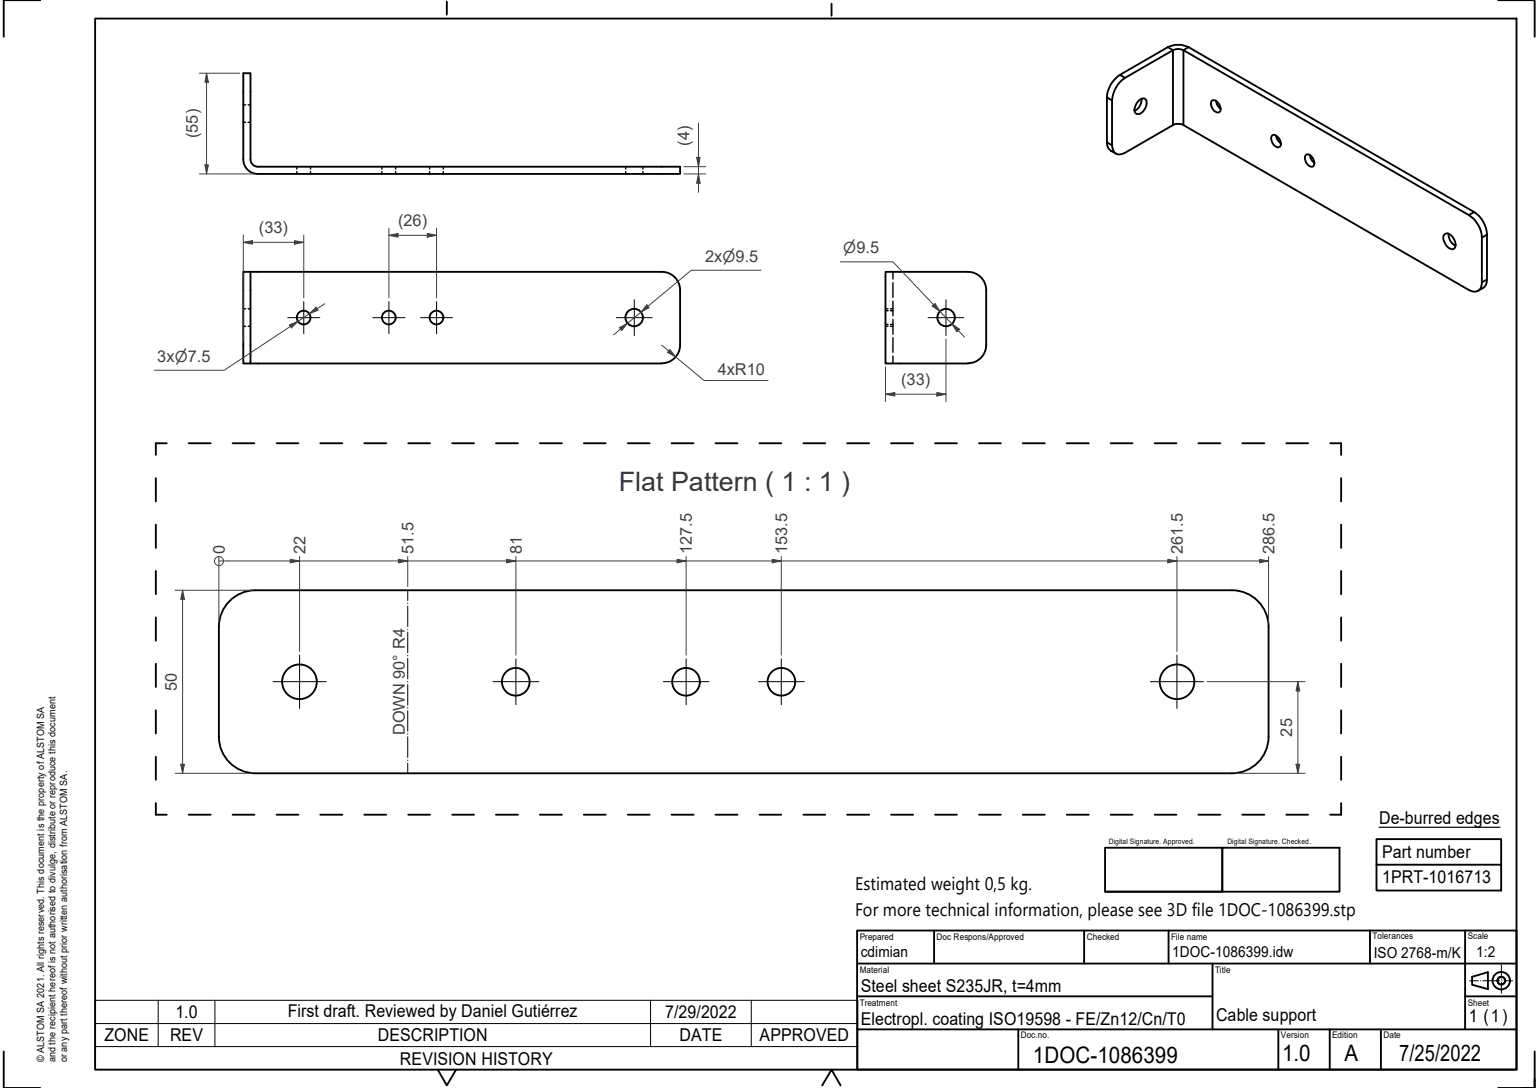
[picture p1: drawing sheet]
<svg xmlns="http://www.w3.org/2000/svg" width="420mm" height="297mm" viewBox="0 0 420 297" stroke-linecap="round" stroke-linejoin="round" font-family="sans-serif">
<!-- layer: Hidden Edges(Bombardier_ISO) -->
<g fill="none" stroke="#000" stroke-width=".38">
<path d="M66.4 28.6h.7M66.4 33.4h.7M67.8 28.6h.6M67.8 33.4h.6M81 45.5v.7M81 46.8v.7M84.8 45.5v.7M84.8 46.8v.7M104.3 45.5v.7M104.3 46.8v.7M108 45.5v.7M108 46.8v.7"/>
<path d="M117.3 45.5v.7M117.3 46.8v.7M121 45.5v.7M121 46.8v.7M170.8 45.5v.7M170.8 46.8v.7M175.5 45.5v.7M175.5 46.8v.7M243.8 74.2v2M243.8 77.2v4M66.4 89.1h.7M66.4 84.3h.7"/>
<path d="M67.8 89.1h.6M67.8 84.3h.6M241.7 84.8h.7M241.7 88.6h.7M241.7 89.1h.7M241.7 84.3h.7M243.1 84.8h.7M243.1 88.6h.7M243.1 89.1h.7M243.1 84.3h.7M243.8 82.2v4M243.8 87.2v4"/>
<path d="M243.8 92.2v4M243.8 97.2v2"/>
</g>
<!-- layer: Visible Edges(Bombardier_ISO) -->
<g fill="none" stroke="#000" stroke-width=".51">
<path d="M305.8 22.3l1.3-1 13.1-7.6a3.2 3.2 0 0 1 2.9 0l77.9 45a7.7 7.7 0 0 1 3.6 6.2v12.2a2.19 2.19 0 0 1-1.1 2.3 2.19 2.19 0 0 1-2.5-.2l-78.4-45.3-1.3-.1-1.1 .3-13.1 7.6a2.06 2.06 0 0 1-2.1 .4 2.06 2.06 0 0 1-1.3-1.7v-13.9a8.4 8.4 0 0 1 2.1-4.2zM310.7 27.7a1.23 1.23 0 0 1 1.1-.9 1.23 1.23 0 0 1 1.2 .7 3.3 3.3 0 0 1-2.3 3.7 .99 .99 0 0 1-1-1.2l.3-1.2zM311.7 27l-.2 1.1a3.3 3.3 0 0 1-1.7 2.2M330.8 27.5a2.14 2.14 0 0 1 2.4 2.7 1.12 1.12 0 0 1-1.2 .5 1.12 1.12 0 0 1-.8-.9 2.13 2.13 0 0 1-.4-2.3zM332 27.5l.2 1 1 1.2M347.3 37a1.66 1.66 0 0 1 2.1 1.2 1.39 1.39 0 0 1-.3 2 2.26 2.26 0 0 1-1.8-3.2zM348.4 37.1l.3 .9 1 1.2M66.4 43.5v-23.5h2v23.5M66.4 43.5a4 4 0 0 0 4 4M68.4 43.5a2 2 0 0 0 2 2M70.4 45.5h115.3v2h-115.3M304.7 42a3.2 3.2 0 0 1-2.5-3.2v-12.2a7.7 7.7 0 0 1 3.6-6.2l13-7.5a6.6 6.6 0 0 1 5.7 0l78 45a7.9 7.9 0 0 1 3.5 6.2v12.2a2.89 2.89 0 0 1-2.5 3.1"/>
<path d="M356.5 42.3a1.48 1.48 0 0 1 2.1 1.2 1.13 1.13 0 0 1 .3 1.2 1.13 1.13 0 0 1-1 .8 2.42 2.42 0 0 1-1.4-3.2zM357.6 42.3l.5 1.5 .7 .7M66.4 74.2h2v25h-2zM68.4 74.2h112.3a5 5 0 0 1 5 5M185.7 79.2v15a5 5 0 0 1-5 5M269.2 79.2a5 5 0 0 0-4.9-5h-22.6v25h22.6M269.2 79.2v15a5 5 0 0 1-4.9 5M394.3 64a1.69 1.69 0 0 1 2.5 1.1 2.09 2.09 0 0 1 0 2.9 2.95 2.95 0 0 1-2.5-4zM395.5 63.8l.1 1.1a3.3 3.3 0 0 0 1.8 2.2M68.4 99.2h112.3M59.8 171.1v30a10 10 0 0 0 10 10h266.5M336.3 161.1h-266.5a10 10 0 0 0-10 10"/>
<path d="M336.3 161.1a10 10 0 0 1 10 10.1M346.3 171.1v30a10 10 0 0 1-10 10"/>
<circle cx="82.9" cy="86.7" r="1.87"/>
<circle cx="106.1" cy="86.7" r="1.87"/>
<circle cx="119.2" cy="86.7" r="1.87"/>
<circle cx="173.1" cy="86.7" r="2.38"/>
<circle cx="258.3" cy="86.7" r="2.38"/>
<circle cx="81.8" cy="186.1" r="4.7"/>
<circle cx="140.8" cy="186.1" r="3.8"/>
<circle cx="187.3" cy="186.1" r="3.8"/>
<circle cx="213.3" cy="186.1" r="3.8"/>
<circle cx="321.3" cy="186.1" r="4.7"/>
</g>
<!-- layer: Visible Tangent Edges(Bombardier_ISO) -->
<path d="M318.8 12.9l1.4 .8v20.4M324.5 12.9l-1.4 .8v20.4M302.2 38.8l1.4 .9M302.2 26.6l1.4 .8M305.8 20.4l1.3 .9M402.5 57.9l-1.5 .8M406 76.3l-1.4 .8M406 64.1l-1.4 .8" fill="none" stroke="#000" stroke-width=".51"/>
<!-- layer: Sheet Metal Bend Centerlines(Bombardier_ISO) -->
<g fill="none" stroke="#000" stroke-width=".27">
<path d="M111.3 161.1v2.8M111.3 164.6v.2M111.3 165.5v5.6M111.3 171.8v.1M111.3 172.6v5.6M111.3 178.9v.2M111.3 179.8v5.5M111.3 186v.2M111.3 186.9v5.6M111.3 193.2v.1M111.3 194v5.6M111.3 200.3v.2"/>
<path d="M111.3 201.2v5.6M111.3 207.5v.1M111.3 208.3v2.8"/>
</g>
<!-- layer: Sketch Geometry(Bombardier_ISO) -->
<g fill="none" stroke="#000" stroke-width=".51">
<path d="M11 0h-10v10M26 5.1h388v286.9h-388zM122 .4v3.6M227 1v3.3M409 0h10v10M42.5 130.5v6.4M45.5 121h-3v3.2M51.5 121h6M63.5 121h6M75.5 121h6M87.4 121h6.1M99.4 121h6.1"/>
<path d="M111.4 121h6M123.4 121h6M135.4 121h6M147.4 121h6M159.4 121h6M171.4 121h6M183.3 121h6.1M195.3 121h6.1M207.3 121h6M219.3 121h6M231.3 121h6M243.3 121h6"/>
<path d="M255.3 121h5.9M267.3 121h5.9M279.2 121h6M291.2 121h6M303.2 121h6M315.2 121h6M327.2 121h6M339.2 121h6M351.2 121h5.9M363.2 121h2.9v3.2M366.1 130.5v6.4M42.5 143.2v6.4"/>
<path d="M42.5 155.9v6.3M366.1 143.2v6.4M366.1 155.9v6.3M42.5 168.6v6.3M366.1 168.6v6.3M42.5 181.2v6.4M42.5 193.9v6.4M366.1 181.2v6.4M366.1 193.9v6.4M42.5 206.6v6.3M42.5 219.3v3.1h3M366.1 219.3v3.1h-2.9"/>
<path d="M366.1 206.6v6.3M51.5 222.4h6M63.5 222.4h6M75.5 222.4h6M87.4 222.4h6.1M99.4 222.4h6.1M111.4 222.4h6M123.4 222.4h6M135.4 222.4h6M147.4 222.4h6M159.4 222.4h6M171.4 222.4h6"/>
<path d="M183.3 222.4h6.1M195.3 222.4h6.1M207.3 222.4h6M219.3 222.4h6M231.3 222.4h6M243.3 222.4h6M255.3 222.4h5.9M267.3 222.4h5.9M279.2 222.4h6M291.2 222.4h6M303.2 222.4h6M315.2 222.4h6"/>
<path d="M327.2 222.4h6M339.2 222.4h6M351.2 222.4h5.9M234 254h180v38h-180zM255 254v9.1M296 254v9.1M319 254v9.1M374 254v9.1M400 254v27M234 272h97M234 263.1h180M331 263.1v17.9"/>
<path d="M400 272h14M401.9 266.7l4.3-1.3v4.7l-4.3-1.3zM1 287.1v9.9h10M119.5 292l2.5 4.3 2.5-4.3M224.5 296.3l2.5-4.3 2.5 4.3M234 281h180M278 281v11M349 281.2v10.9M363 281v11M377 281v11M419 294.5v2.5h-3M419 287.1v9.9h-10"/>
<circle cx="409.9" cy="267.7" r="2.38"/>
<circle cx="409.9" cy="267.7" r="1.05"/>
</g>
<!-- layer: Centerline(Bombardier_ISO) -->
<path d="M401.3 267.8h2.3M404.2 267.8h.1M404.8 267.8h4.6M409.9 263.4v3.1M409.9 267.3v.1M409.9 268.1v3.1M410 267.8h.1M410.7 267.8h2.2" fill="none" stroke="#000" stroke-width=".27"/>
<!-- layer: Center Mark(Bombardier_ISO) -->
<g fill="none" stroke="#000" stroke-width=".27">
<path d="M78.5 86.7h8.8M82.9 82.3v8.8M101.8 86.7h8.8M106.2 82.3v8.8M168.3 86.7h9.8M173.2 81.8v9.8M253.4 86.7h9.7M258.3 81.8v9.8M81.8 178.9v14.5M140.8 179.9v12.5M187.3 179.9v12.5M321.3 178.9v14.5"/>
<path d="M74.5 186.1h14.5M134.6 186.1h12.5M181.1 186.1h12.4M314.1 186.1h14.4"/>
</g>
<!-- layer: Dimensions(Bombardier_ISO) -->
<path d="M190.7 43v2.5" fill="none" stroke="#3f3f3f" stroke-width=".27"/>
<path d="M190.2 43h.9l-.4 2.5z" fill-rule="evenodd" fill="#3f3f3f"/>
<path d="M190.2 43h.9l-.4 2.5zM190.7 47.5v2.5" fill="none" stroke="#3f3f3f" stroke-width=".27"/>
<path d="M190.7 47.5l.4 2.5h-.9z" fill-rule="evenodd" fill="#3f3f3f"/>
<path d="M190.7 33.6v9.4M186.7 47.5h6M186.7 45.5h6M190.7 47.5l.4 2.5h-.9zM190.7 45.5v2M190.7 50v2.5M254.9 83.2l1.7 1.8" fill="none" stroke="#3f3f3f" stroke-width=".27"/>
<path d="M254.5 83.6l.8-.7 1.3 2.1z" fill-rule="evenodd" fill="#3f3f3f"/>
<path d="M254.5 83.6l.8-.7 1.3 2.1zM259.9 88.4l1.7 1.8" fill="none" stroke="#3f3f3f" stroke-width=".27"/>
<path d="M259.9 88.4l2.1 1.5-.8 .7z" fill-rule="evenodd" fill="#3f3f3f"/>
<path d="M229.4 71.5h14.4l16.1 16.9M176.9 83.6l-1.9 1.6M259.9 88.4l2.1 1.5-.8 .7zM261.6 90.2l1.7 1.9" fill="none" stroke="#3f3f3f" stroke-width=".27"/>
<path d="M176.6 83.2l.6 .8-2.2 1.2z" fill-rule="evenodd" fill="#3f3f3f"/>
<path d="M171.3 88.3l-1.9 1.5M176.6 83.2l.6 .8-2.2 1.2z" fill="none" stroke="#3f3f3f" stroke-width=".27"/>
<path d="M169.1 89.5l2.2-1.2-1.6 1.9z" fill-rule="evenodd" fill="#3f3f3f"/>
<path d="M207.8 73.8h-19.1l-17.4 14.5M81.3 87.7l-2.1 1.4M169.1 89.5l2.2-1.2-1.6 1.9zM169.4 89.8l-1.9 1.6" fill="none" stroke="#3f3f3f" stroke-width=".27"/>
<path d="M79 88.7l2.3-1-1.7 1.8z" fill-rule="evenodd" fill="#3f3f3f"/>
<path d="M79 88.7l2.3-1-1.7 1.8zM86.6 84.3l-2.1 1.3" fill="none" stroke="#3f3f3f" stroke-width=".27"/>
<path d="M84.5 85.6l1.8-1.7 .6 .8z" fill-rule="evenodd" fill="#3f3f3f"/>
<path d="M84.5 85.6l1.8-1.7 .6 .8zM84.5 85.6l-23.3 15.5h-19M88.6 82.9l-2 1.4M354.3 208.6v2.5" fill="none" stroke="#3f3f3f" stroke-width=".27"/>
<path d="M353.8 208.6h1l-.5 2.5z" fill-rule="evenodd" fill="#3f3f3f"/>
<path d="M354.3 186.1v2.5M353.8 208.6h1l-.5 2.5z" fill="none" stroke="#3f3f3f" stroke-width=".27"/>
<path d="M354.3 186.1l.5 2.5h-1z" fill-rule="evenodd" fill="#3f3f3f"/>
<path d="M106.2 64.2h2.4M329.6 186.1h26.7M354.3 186.1l.5 2.5h-1zM354.3 188.6v20M337.3 211.1h19" fill="none" stroke="#3f3f3f" stroke-width=".27"/>
<!-- layer: Sketch Geometry(Bombardier_ISO) -->
<path d="M301.7 231.4h32v12h-32zM333.7 231.4h32v12h-32zM375.8 229.1h34v14h-34zM375.8 236.1h34M301.7 243.4h32" fill="none" stroke="#000" stroke-width=".51"/>
<!-- layer: Symbols(Bombardier_ISO) -->
<path d="M376.5 225.9h33" fill="none" stroke="#000" stroke-width=".32"/>
<!-- layer: Center Mark(Bombardier_ISO) -->
<path d="M114.8 86.7h8.7M119.2 82.3v8.8M213.3 179.9v12.5M207.1 186.1h12.5" fill="none" stroke="#000" stroke-width=".27"/>
<!-- layer: Dimensions(Bombardier_ISO) -->
<path d="M106.2 64.2l2.4-.5v1.1z" fill-rule="evenodd" fill="#3f3f3f"/>
<path d="M106.2 64.2l2.4-.5v1.1zM116.6 64.2h2.6" fill="none" stroke="#3f3f3f" stroke-width=".27"/>
<path d="M116.6 63.7l2.6 .5-2.6 .6z" fill-rule="evenodd" fill="#3f3f3f"/>
<path d="M80.4 66.2h2.5M106.2 62.3v19M108.6 64.2h8M116.6 63.7l2.6 .5-2.6 .6zM119.2 62.3v19" fill="none" stroke="#3f3f3f" stroke-width=".27"/>
<path d="M80.4 65.7l2.5 .5-2.5 .5z" fill-rule="evenodd" fill="#3f3f3f"/>
<path d="M66.4 66.2h2.5M80.4 65.7l2.5 .5-2.5 .5z" fill="none" stroke="#3f3f3f" stroke-width=".27"/>
<path d="M66.4 66.2l2.5-.5v1z" fill-rule="evenodd" fill="#3f3f3f"/>
<path d="M66.4 66.2l2.5-.5v1zM66.4 64.2v29M68.9 66.2h11.5M82.9 64.2v17.1M255.8 107.6h2.5" fill="none" stroke="#3f3f3f" stroke-width=".27"/>
<path d="M255.8 107.2l2.5 .4-2.5 .5z" fill-rule="evenodd" fill="#3f3f3f"/>
<path d="M241.7 107.6h2.6M255.8 107.2l2.5 .4-2.5 .5z" fill="none" stroke="#3f3f3f" stroke-width=".27"/>
<path d="M241.7 107.6l2.6-.4v.9z" fill-rule="evenodd" fill="#3f3f3f"/>
<g fill="none" stroke="#3f3f3f" stroke-width=".27">
<path d="M258.3 92.6v17.1M241.7 107.6l2.6-.4v.9zM241.7 100.2v9.5M244.3 107.6h11.5M59.8 151.9v18.2M59.8 153.1h2.5M79.2 153.1h2.6"/>
<circle cx="59.8" cy="153.2" r="1.24"/>
</g>
<path d="M79.2 152.7l2.6 .4-2.6 .6z" fill-rule="evenodd" fill="#3f3f3f"/>
<path d="M79.2 152.7l2.6 .4-2.6 .6zM81.8 151.9v25.9M108.8 153.1h2.5" fill="none" stroke="#3f3f3f" stroke-width=".27"/>
<path d="M108.8 152.7l2.5 .4-2.5 .6z" fill-rule="evenodd" fill="#3f3f3f"/>
<path d="M108.8 152.7l2.5 .4-2.5 .6zM111.3 151.9v8.2M138.3 153.1h2.5" fill="none" stroke="#3f3f3f" stroke-width=".27"/>
<path d="M138.3 152.7l2.5 .4-2.5 .6z" fill-rule="evenodd" fill="#3f3f3f"/>
<path d="M138.3 152.7l2.5 .4-2.5 .6zM140.8 151.9v27M184.8 153.1h2.5" fill="none" stroke="#3f3f3f" stroke-width=".27"/>
<path d="M184.8 152.7l2.5 .4-2.5 .6z" fill-rule="evenodd" fill="#3f3f3f"/>
<path d="M184.8 152.7l2.5 .4-2.5 .6zM187.3 151.9v27M210.8 153.1h2.5" fill="none" stroke="#3f3f3f" stroke-width=".27"/>
<path d="M210.8 152.7l2.5 .4-2.5 .6z" fill-rule="evenodd" fill="#3f3f3f"/>
<path d="M210.8 152.7l2.5 .4-2.5 .6zM213.3 151.9v27M318.8 153.1h2.5" fill="none" stroke="#3f3f3f" stroke-width=".27"/>
<path d="M318.8 152.7l2.5 .4-2.5 .6z" fill-rule="evenodd" fill="#3f3f3f"/>
<path d="M318.8 152.7l2.5 .4-2.5 .6zM321.3 151.9v25.9M343.9 153.1h2.4" fill="none" stroke="#3f3f3f" stroke-width=".27"/>
<path d="M343.9 152.7l2.4 .4-2.4 .6z" fill-rule="evenodd" fill="#3f3f3f"/>
<path d="M56.4 20v2.5M62.3 153.1h16.9M81.8 153.1h27M111.3 153.1h27M140.8 153.1h44M187.3 153.1h23.5M213.3 153.1h105.5M321.3 153.1h22.6M343.9 152.7l2.4 .4-2.4 .6zM346.3 151.9v18.2" fill="none" stroke="#3f3f3f" stroke-width=".27"/>
<path d="M56.4 20l.5 2.5h-1z" fill-rule="evenodd" fill="#3f3f3f"/>
<path d="M56.4 20l.5 2.5h-1zM56.4 45v2.5" fill="none" stroke="#3f3f3f" stroke-width=".27"/>
<path d="M55.9 45h1l-.5 2.5z" fill-rule="evenodd" fill="#3f3f3f"/>
<path d="M54.4 20h11M56.4 22.5v22.5M54.4 47.5h15M55.9 45h1l-.5 2.5zM182.6 95.8l1.9 1.7" fill="none" stroke="#3f3f3f" stroke-width=".27"/>
<path d="M182.9 95.4l1.6 2.1-2.3-1.3z" fill-rule="evenodd" fill="#3f3f3f"/>
<path d="M180.7 94.2l1.9 1.6M182.9 95.4l1.6 2.1-2.3-1.3zM184.5 97.5l7.7 6.4h17.5M49.8 161.1v2.5" fill="none" stroke="#3f3f3f" stroke-width=".27"/>
<!-- layer: Symbols(Bombardier_ISO) -->
<path d="M26 279.4v6.3h208.2M43.2 273.1v12.6M58.7 273.1v12.6M177.6 273.1v12.6M205.1 273.1v12.6M234.2 279.4h-208.2v-6.3h208.2v12.6M26 285.7v6.3h208.2v-6.3" fill="none" stroke="#000" stroke-width=".27"/>
<!-- layer: Dimensions(Bombardier_ISO) -->
<path d="M49.8 161.1l.6 2.5h-1.1z" fill-rule="evenodd" fill="#3f3f3f"/>
<path d="M49.8 161.1l.6 2.5h-1.1zM49.8 208.6v2.5" fill="none" stroke="#3f3f3f" stroke-width=".27"/>
<path d="M49.3 208.6h1.1l-.6 2.5z" fill-rule="evenodd" fill="#3f3f3f"/>
<path d="M47.8 161.1h21M49.8 163.6v45M47.8 211.1h21M49.3 208.6h1.1l-.6 2.5z" fill="none" stroke="#3f3f3f" stroke-width=".27"/>
<text font-size="7.3" fill="#262659" x="169" y="134">Flat Pattern ( 1 : 1 )</text>
<g font-size="6.2">
<text x="282" y="290.1">1DOC-1086399</text>
<text x="350" y="289.7">1.0</text>
<text x="367" y="289.7">A</text>
<text x="382" y="289.8">7/25/2022</text>
</g>
<g font-size="5">
<text x="233.5" y="243">Estimated weight 0,5 kg.</text>
<text x="233.4" y="250.1">For more technical information, please see 3D file 1DOC-1086399.stp</text>
</g>
<g font-size="4.8">
<text x="376.5" y="225.1">De-burred edges</text>
<text x="377.3" y="234.1">Part number</text>
<text x="377.3" y="241.1">1PRT-1016713</text>
<text x="235" y="270.8">Steel sheet S235JR, t=4mm</text>
<text x="47.9" y="278">1.0</text>
<text x="78.5" y="277.5">First draft. Reviewed by Daniel Gutiérrez</text>
<text x="181.6" y="278">7/29/2022</text>
<text x="235" y="279.8">Electropl. coating ISO19598 - FE/Zn12/Cn/T0</text>
<text x="332" y="278.6">Cable support</text>
<text x="401" y="279.1">1 (1)</text>
<text x="28.5" y="284.3">ZONE</text>
<text x="46.4" y="284.3">REV</text>
<text x="103.1" y="284.3">DESCRIPTION</text>
<text x="185.5" y="284.3">DATE</text>
<text x="207.4" y="284.3">APPROVED</text>
<text x="109.2" y="290.6">REVISION HISTORY</text>
</g>
<g font-size="4.4" fill="#3f3f3f">
<text x="54" y="37.7" transform="rotate(-90 54 37.7)">(55)</text>
<text x="188.2" y="39.8" transform="rotate(-90 188.2 39.8)">(4)</text>
<text x="70.7" y="63.7">(33)</text>
<text x="108.7" y="61.8">(26)</text>
<text x="192.5" y="71.5">2x⌀9.5</text>
<text x="42.9" y="98.7">3x⌀7.5</text>
<text x="196" y="102.3">4xR10</text>
<text x="246.1" y="105.2">(33)</text>
<text x="61.3" y="151.2" transform="rotate(-90 61.3 151.2)">0</text>
<text x="83.4" y="151.2" transform="rotate(-90 83.4 151.2)">22</text>
<text x="112.9" y="151.2" transform="rotate(-90 112.9 151.2)">51.5</text>
<text x="142.4" y="151.2" transform="rotate(-90 142.4 151.2)">81</text>
<text x="188.9" y="151.2" transform="rotate(-90 188.9 151.2)">127.5</text>
<text x="214.9" y="151.2" transform="rotate(-90 214.9 151.2)">153.5</text>
<text x="322.9" y="151.2" transform="rotate(-90 322.9 151.2)">261.5</text>
<text x="347.9" y="151.2" transform="rotate(-90 347.9 151.2)">286.5</text>
<text x="48.3" y="188.6" transform="rotate(-90 48.3 188.6)">50</text>
<text x="110.5" y="200.7" transform="rotate(-90 110.5 200.7)">DOWN 90° R4</text>
<text x="352.7" y="201.1" transform="rotate(-90 352.7 201.1)">25</text>
</g>
<text font-size="4.1" fill="#3f3f3f" x="230.2" y="69.1">⌀9.5</text>
<g font-size="4.1">
<text x="235" y="261.2">cdimian</text>
<text x="320" y="261.3">1DOC-1086399.idw</text>
<text x="375" y="261.5">ISO 2768-m/K</text>
<text x="403" y="261.2">1:2</text>
</g>
<g font-size="2.7">
<text x="12.1" y="290.1" transform="rotate(-90 12.1 290.1)">© ALSTOM SA 2021. All rights reserved. This document is the property of ALSTOM SA</text>
<text x="15.2" y="290.1" transform="rotate(-90 15.2 290.1)">and the recipient hereof is not authorised to divulge, distribute or reproduce this document</text>
<text x="18.4" y="290.1" transform="rotate(-90 18.4 290.1)">or any part thereof without prior written authorisation from ALSTOM SA.</text>
</g>
<g font-size="2.5">
<text x="234.7" y="256.5">Prepared</text>
<text x="255.7" y="256.6">Doc Respons/Approved</text>
<text x="296.7" y="256.6">Checked</text>
<text x="319.7" y="256.5">File name</text>
<text x="374.7" y="256.3">Tolerances</text>
<text x="400.7" y="256.4">Scale</text>
<text x="234.7" y="265.5">Material</text>
<text x="331.7" y="265.5">Title</text>
<text x="234.7" y="274.6">Treatment</text>
<text x="400.7" y="274.6">Sheet</text>
<text x="278.7" y="283.5">Doc.no.</text>
<text x="349.7" y="283.5">Version</text>
<text x="363.7" y="283.5">Edition</text>
<text x="377.7" y="283.5">Date</text>
</g>
<g font-size="2">
<text x="302.7" y="230.4">Digital Signature. Approved.</text>
<text x="335.1" y="230.4">Digital Signature. Checked.</text>
</g>
</svg>
